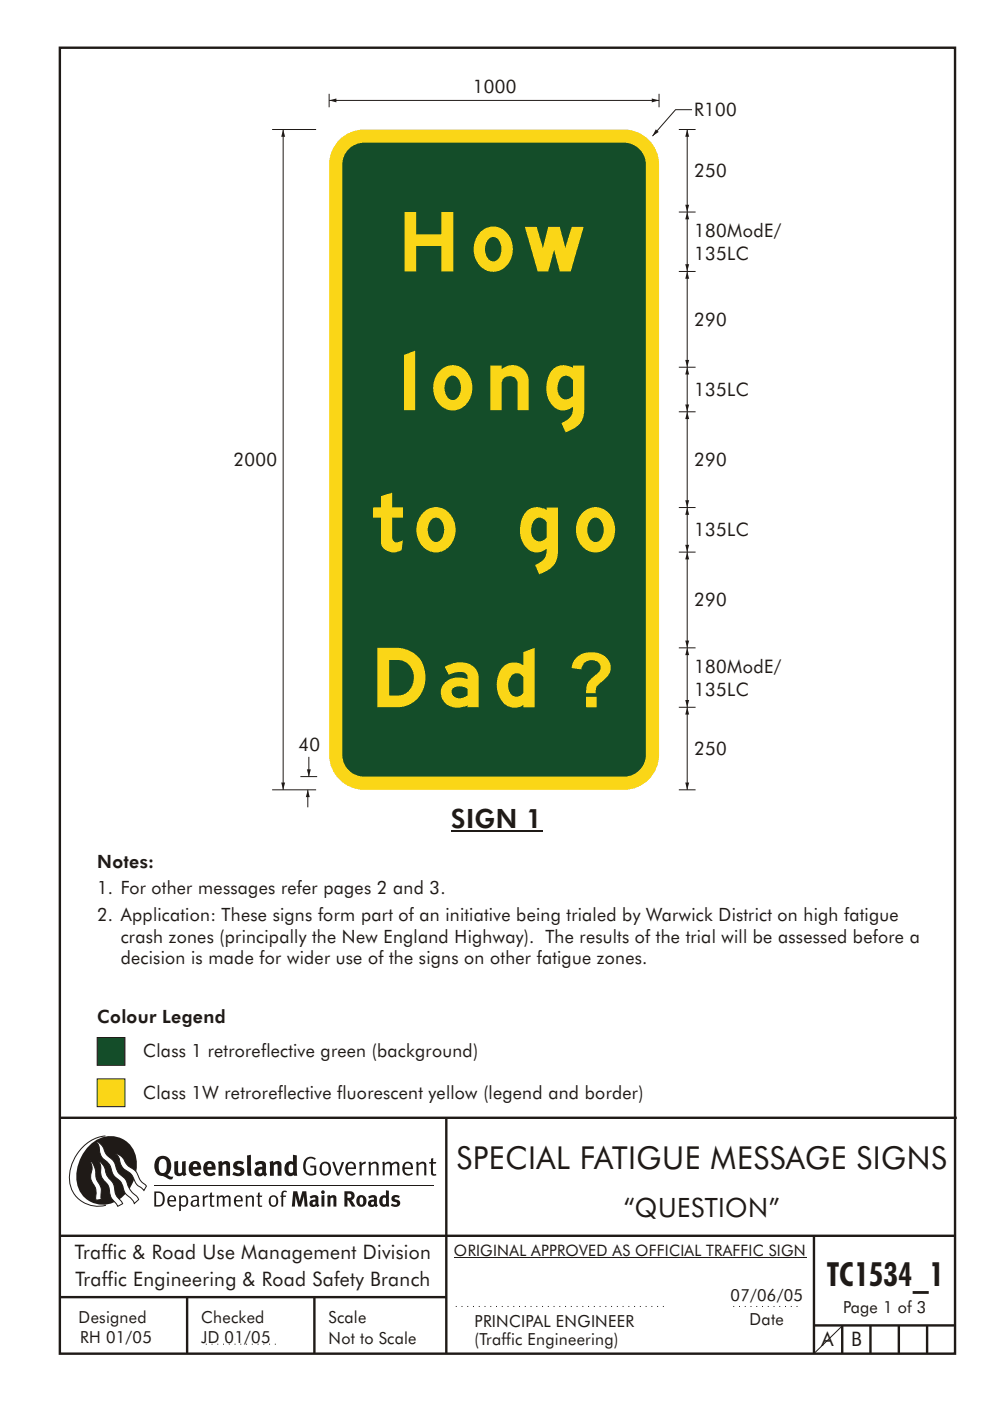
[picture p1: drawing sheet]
<svg xmlns="http://www.w3.org/2000/svg" width="210mm" height="297mm" viewBox="0 0 210 297" stroke-linecap="round" stroke-linejoin="round" font-family="sans-serif">
<g fill="none" stroke="#1f1a17" stroke-width=".51">
<path d="M12.7 10.1h189.9v276.9h-189.9zM12.7 237h190.3M94.7 236.9v50.1M12.7 262h190M12.7 275h82M39.7 275v12M66.7 275v12M172.7 262v25M172.7 281h30M178.7 281v6M184.7 281v6M190.7 281v6"/>
<path d="M196.7 281v6"/>
</g>
<path d="M96.7 277h45M155.6 277h14M43.7 285h15" fill="none" stroke="#1f1a17" stroke-width=".21" stroke-dasharray=".2 1" stroke-linecap="butt"/>
<path d="M96.3 266.7h74.7" fill="none" stroke="#1f1a17" stroke-width=".21"/>
<g fill="#1f1a17">
<path d="M64.9 245.6a1.61 1.61 0 0 1 2.1 0l-.2 .3a1.17 1.17 0 0 0-1.4-.2 1.17 1.17 0 0 0-.6 1.3 1.42 1.42 0 0 0 1.2 1.9l.7-.2v-1.2h-.8l-.1-.4h1.3v1.9a1.82 1.82 0 0 1-2.2-.1 1.82 1.82 0 0 1-.6-2.1l.2-.7z" fill-rule="evenodd"/>
<path d="M68.2 246.5a1.77 1.77 0 0 0 .4 2.7 1.39 1.39 0 0 0 1.4-.5 1.39 1.39 0 0 0 .2-1.5 1.19 1.19 0 0 0-2-.7zM68.5 246.8a.83 .83 0 0 1 1 .1 .83 .83 0 0 1 .2 1 .75 .75 0 0 1-.6 1 .75 .75 0 0 1-.8-.8v-.9z" fill-rule="evenodd"/>
<path d="M70.5 246.4l.4-.1 .8 2.4 .8-2.3h.5l-1.1 2.8h-.4z" fill-rule="evenodd"/>
<path d="M73.6 246.7a1.74 1.74 0 0 0 .5 2.5h.9l.5-.3-.2-.3a.89 .89 0 0 1-1.1 .2 .89 .89 0 0 1-.4-.9h1.7a1.15 1.15 0 0 0-.4-1.4 1.15 1.15 0 0 0-1.5 .2zM74 246.9a.67 .67 0 0 1 .8-.2 .67 .67 0 0 1 .3 .8h-1.3z" fill-rule="evenodd"/>
<path d="M76.2 246.4l.4-.1 .1 .4 .5-.4h.5l-.2 .5a.61 .61 0 0 0-.8 .6v1.8h-.4z" fill-rule="evenodd"/>
<path d="M78.1 246.4l.5-.1 .1 .4a.89 .89 0 0 1 .9-.4 .89 .89 0 0 1 .7 .7v2.2h-.4v-2.2l-.1-.2-.3-.1-.8 .4v2.1h-.4z" fill-rule="evenodd"/>
<path d="M81.1 246.4l.4-.1 .1 .4a.83 .83 0 0 1 .8-.4 .83 .83 0 0 1 .7 .5 .86 .86 0 0 1 .9-.5 .86 .86 0 0 1 .7 .7v2.2h-.4l-.1-2.3a.5 .5 0 0 0-.8 0l-.2 .2v2.1h-.5v-2.2l-.4-.3-.7 .4v2.1h-.4z" fill-rule="evenodd"/>
<path d="M85.7 246.7a1.74 1.74 0 0 0 .5 2.5h.9l.5-.3-.2-.3a.89 .89 0 0 1-1.1 .2 .89 .89 0 0 1-.4-.9h1.7a1.15 1.15 0 0 0-.5-1.4 1.15 1.15 0 0 0-1.4 .2zM86 246.9a.67 .67 0 0 1 .9-.2 .67 .67 0 0 1 .3 .8h-1.3z" fill-rule="evenodd"/>
<path d="M88.3 246.4l.4-.1 .1 .4a.89 .89 0 0 1 .9-.4 .89 .89 0 0 1 .8 .7v2.2h-.5v-2.2l-.1-.2-.3-.1-.8 .4v2.1h-.4z" fill-rule="evenodd"/>
<path d="M91.5 245.6l.4-.1v.9h.7l-.2 .3h-.5v2.1l.1 .1h.5l.1 .3a.71 .71 0 0 1-1.2-.6v-1.9h-.3v-.3h.3z" fill-rule="evenodd"/>
<path d="M37 246.3l.8-.2v2a.46 .46 0 0 0 .2 .6 .46 .46 0 0 0 .6-.2v-2.2l.8-.2v2.4l.2 .5-.6 .4-.2-.3a1.03 1.03 0 0 1-1.2 .2 1.03 1.03 0 0 1-.6-1z" fill-rule="evenodd"/>
<path d="M40.4 246.6a1.64 1.64 0 0 0 0 2.3 1.64 1.64 0 0 0 2.3 .1l-.4-.5a.78 .78 0 0 1-.9 .3 .78 .78 0 0 1-.5-.8h1.8a1.37 1.37 0 0 0-.6-1.6 1.37 1.37 0 0 0-1.7 .2zM41.1 246.9a.48 .48 0 0 1 .6-.1 .48 .48 0 0 1 .2 .6h-1z" fill-rule="evenodd"/>
<path d="M43.5 246.6a1.65 1.65 0 0 0-.2 2 1.65 1.65 0 0 0 1.9 .7l.5-.3-.3-.5a.78 .78 0 0 1-.9 .3 .78 .78 0 0 1-.5-.8h1.8a1.37 1.37 0 0 0-.6-1.6 1.37 1.37 0 0 0-1.7 .2zM44.1 246.9a.48 .48 0 0 1 .6-.1 .48 .48 0 0 1 .2 .6h-.9z" fill-rule="evenodd"/>
<path d="M46.3 246.3l.7-.2 .1 .4a.95 .95 0 0 1 1-.3 .95 .95 0 0 1 .7 .8v2.3h-.8v-2.3l-.3-.2-.5 .3v2.2h-.8z" fill-rule="evenodd"/>
<path d="M49.7 246.5a1.73 1.73 0 0 1 2-.1l-.2 .6-.6-.2a.42 .42 0 0 0-.6 .2l.2 .3a1.23 1.23 0 0 1 1.4 1 1.47 1.47 0 0 1-2.3 .9l-.3-.2 .3-.6 .7 .4a.47 .47 0 0 0 .7-.4 .87 .87 0 0 0-1-.5l-.4-.2-.1-.4z" fill-rule="evenodd"/>
<path d="M54.1 246.6l.3 .6 .3-.2a.62 .62 0 0 1 .9 0l.1 .4a1.21 1.21 0 0 0-1.4 .3 1.21 1.21 0 0 0-.1 1.3 1.19 1.19 0 0 0 1.6 .1l.5 .3 .4-.4-.3-.4v-1.4a.96 .96 0 0 0-1.3-1zM55 248l.6-.1v.7a.43 .43 0 0 1-.6 .1 .43 .43 0 0 1 0-.7z" fill-rule="evenodd"/>
<path d="M57.2 246.3l.7-.2 .1 .4a.95 .95 0 0 1 1-.3 .95 .95 0 0 1 .7 .8v2.3h-.8v-2.3l-.2-.2-.6 .3v2.2h-.8z" fill-rule="evenodd"/>
<path d="M62.2 244.8v1.5a1.29 1.29 0 0 0-1.4 .2 1.29 1.29 0 0 0-.5 1.3 1.24 1.24 0 0 0 .6 1.4 1.24 1.24 0 0 0 1.4-.1l.1 .2h.7l-.1-4.3zM61.5 246.9l.4-.1 .3 .2v1.5l-.3 .1a.48 .48 0 0 1-.6-.4 1.52 1.52 0 0 1 .2-1.3z" fill-rule="evenodd"/>
<path d="M52.4 245l.8-.2 .2 4.5h-.8l-.1-.2z" fill-rule="evenodd"/>
</g>
<path d="M22.4 240.8a9 9 0 0 0-7.4 10.9 6.2 6.2 0 0 0 7.5 3.8M32.7 251.4h59.4" fill="none" stroke="#1f1a17" stroke-width=".21"/>
<path d="M19.1 242.7a5.7 5.7 0 0 1 6.5-1.4 5.7 5.7 0 0 1 3.4 5.7 8.6 8.6 0 0 1-6.2 8.3 5.7 5.7 0 0 1-6.5-7 9.9 9.9 0 0 1 2.8-5.6z" fill-rule="evenodd" fill="#1f1a17"/>
<path d="M24.5 244.5a3.1 3.1 0 0 1 2.3 2.2l.7 .7a3.2 3.2 0 0 1 2 2.4l.4 .6 1.2 1.1-.6 .9-.2-.3a3.5 3.5 0 0 1-1.9-2.1 3.8 3.8 0 0 0-2.1-2.1 3.5 3.5 0 0 1-1-2.3zM20.4 241.9a3.4 3.4 0 0 1 1.9 2.5l.7 .8a3.3 3.3 0 0 1 1.7 2.6 4.4 4.4 0 0 0 1.7 2l.3 .3a6.1 6.1 0 0 0 2.5 3.7l.2 .5-.9 .9a6.1 6.1 0 0 0-1.9-2.2l-.4-.8a3.6 3.6 0 0 0-1.9-2.8l-.6-1a3.6 3.6 0 0 0-1.9-2.8 3.7 3.7 0 0 1-.8-2.4zM21 246.1a3.4 3.4 0 0 1 1.5 2.8l.6 .9a3.8 3.8 0 0 1 1.4 3.1l.3 .7 1.2 1.6-1 .6-.5-.8a3.2 3.2 0 0 1-1.3-2.8 4.3 4.3 0 0 0-1.4-2.2 4.7 4.7 0 0 1-.5-2.9zM19.2 246.1a5.1 5.1 0 0 1 1.2 3.7l.3 .7a3.1 3.1 0 0 1 .7 3l.1 .8-1.1 .2-.1-.8a3.5 3.5 0 0 0-.9-3.2 3.6 3.6 0 0 1 .1-2.6z" fill-rule="evenodd" fill="#fff" stroke="#1f1a17" stroke-width=".21"/>
<g fill="#1f1a17">
<path d="M33.4 245.5a2.51 2.51 0 0 0 .4 3.7l.8 .1a2.78 2.78 0 0 0 2 .7l.2-.5h-.6l-.7-.4a2.56 2.56 0 0 0 0-3.8 1.83 1.83 0 0 0-2.1 .2zM34 245.9a.87 .87 0 0 1 1 0 .87 .87 0 0 1 .4 .9v.4a1.17 1.17 0 0 1-.9 1.5l-.3-.1a2.38 2.38 0 0 1-.2-2.7z" fill-rule="evenodd"/>
<path d="M33.1 252.9v2.6a1.12 1.12 0 0 0 1.2-.3 1.12 1.12 0 0 0 .2-1.2l-.1-.5-.3-.4zM32.7 252.6h1.1a1.67 1.67 0 0 1 1.2 1.7 1.67 1.67 0 0 1-1.3 1.5h-1zM36.1 253.9l-.2 .5h1.1a.55 .55 0 0 0-.3-.6 .55 .55 0 0 0-.6 .1zM35.8 253.8a.95 .95 0 0 1 1.2-.2 .95 .95 0 0 1 .4 1.1h-1.5a.72 .72 0 0 0 .4 .8 .72 .72 0 0 0 .9-.2l.1 .3a1.15 1.15 0 0 1-1.5 0 1.15 1.15 0 0 1-.2-1.5zM38.4 254.1v1.2a.7 .7 0 0 0 .9 .1 .7 .7 0 0 0 .2-.9 .61 .61 0 0 0-.4-.7 .61 .61 0 0 0-.7 .3zM38 253.5l.3-.1 .1 .4a.95 .95 0 0 1 1.2-.2 .95 .95 0 0 1 .3 1.2 .92 .92 0 0 1-.5 1 .92 .92 0 0 1-1-.2v1.1l-.4 .1zM40.9 254.8a.5 .5 0 0 0 .2 .8 .5 .5 0 0 0 .7-.4v-.6zM40.5 253.7a1 1 0 0 1 1.7 .3v1.4l.2 .2-.2 .3-.3-.3a.78 .78 0 0 1-1.4-.1 .78 .78 0 0 1 .8-1.1h.5a.58 .58 0 0 0-.3-.7 .58 .58 0 0 0-.7 .3zM43 253.5l.3-.1 .1 .4 .3-.3 .5-.1-.2 .4a.52 .52 0 0 0-.6 .6v1.4h-.4zM44.6 252.9l.4-.1-.1 .7h.6l-.1 .3h-.5v1.5a.35 .35 0 0 0 .6 .3v.2a.57 .57 0 0 1-.6 .1 .57 .57 0 0 1-.3-.5v-1.6h-.3v-.3h.3zM45.9 253.5l.4-.1 .1 .4 .2-.2a.64 .64 0 0 1 1 .2 .7 .7 0 0 1 .8-.4 .7 .7 0 0 1 .5 .7v1.7h-.3v-1.7l-.3-.3-.7 .3v1.7h-.3v-1.6a.38 .38 0 0 0-.3-.5 .38 .38 0 0 0-.5 .2l-.1 .2v1.7h-.4zM50.2 253.9l-.2 .5h1.1a.55 .55 0 0 0-.2-.6 .55 .55 0 0 0-.7 .1zM49.9 253.8a.95 .95 0 0 1 1.2-.2 .95 .95 0 0 1 .4 1.1h-1.5a.72 .72 0 0 0 .4 .8 .72 .72 0 0 0 .9-.2l.1 .3a1.15 1.15 0 0 1-1.5 0 1.15 1.15 0 0 1-.2-1.5zM52.1 253.5l.3-.1 .1 .4a.72 .72 0 0 1 .8-.4 .72 .72 0 0 1 .6 .7v1.7h-.4v-1.6a.45 .45 0 0 0-.3-.5 .45 .45 0 0 0-.5 .3l-.2 .1v1.7h-.3zM54.7 252.9l.4-.1v.7h.6l-.1 .3h-.5v1.5a.35 .35 0 0 0 .5 .3v.2a.57 .57 0 0 1-.6 .1 .57 .57 0 0 1-.3-.5v-1.6h-.3v-.3h.3zM57.6 253.9l-.2 .7a.65 .65 0 0 0 .3 .8 .65 .65 0 0 0 .8-.2l.1-.1a.93 .93 0 0 0-.7-1.4zM57.3 253.7a1.12 1.12 0 0 1 1.4 .1 1.12 1.12 0 0 1 .3 1.4 1.01 1.01 0 0 1-1.3 .6 1.01 1.01 0 0 1-.7-1.2zM59.9 252.6l.5-.2 .5 .2-.1 .2-.4-.1-.3 .2v.6h.6l-.1 .3h-.5v2h-.4v-2h-.2v-.3h.2zM62.2 252.6l-.3 3.2h.7l.1-2.3 .6 2.3h.6l.6-2.3 .1 2.3h.7l-.3-3.2h-.9l-.5 2.1-.5-2.1zM65.7 253.7l.3 .5a.51 .51 0 0 1 .5-.4 .51 .51 0 0 1 .4 .4v.1a.88 .88 0 0 0-1.1 .4 .88 .88 0 0 0 .2 1.1 .9 .9 0 0 0 1.1-.2l.3 .3 .4-.3-.2-.3v-1.1a.87 .87 0 0 0-.5-.8 .87 .87 0 0 0-1 .1zM66.4 254.8h.5v.5l-.1 .1h-.3l-.2-.1zM68.2 253.5v2.3h.6v-2.4zM68.1 252.8a.4 .4 0 0 0 .8 0 .4 .4 0 0 0-.8 0zM69.4 253.5l.1 2.3h.6v-1.7a.33 .33 0 0 1 .4-.2 .33 .33 0 0 1 .3 .4v1.5h.6v-1.7a.75 .75 0 0 0-.6-.7 .75 .75 0 0 0-.8 .3v-.3zM73.1 252.6v3.2h.6v-1.3l.3 .2 .7 1.1h.7l-.9-1.4a.94 .94 0 0 0 .7-1 .94 .94 0 0 0-.9-.8zM73.7 253.1a.51 .51 0 0 1 .8 .1 .51 .51 0 0 1-.2 .7l-.6 .1zM75.9 253.7a1.19 1.19 0 0 0-.1 1.7 1.19 1.19 0 0 0 1.8 0 1.19 1.19 0 0 0-.1-1.6 1.19 1.19 0 0 0-1.6-.1zM76.5 253.9l.2-.1a.99 .99 0 0 1 0 1.6 1.06 1.06 0 0 1-.2-1.5zM78.1 253.7l.3 .5a.51 .51 0 0 1 .5-.4 .51 .51 0 0 1 .5 .4v.1a.88 .88 0 0 0-1.2 .4 .88 .88 0 0 0 .2 1.1 .9 .9 0 0 0 1.1-.2l.3 .3 .4-.3-.2-.3v-1.1a.87 .87 0 0 0-.5-.8 .87 .87 0 0 0-1 .1zM78.9 254.8h.4v.5l-.1 .1h-.3l-.1-.1zM81.9 252.4v1.1a1.2 1.2 0 0 0-1.4 .6 1.2 1.2 0 0 0 .2 1.4l.5 .4 .8-.2v.1h.6l-.1-3.3zM81.4 253.9l.5 .2-.1 1.2a.46 .46 0 0 1-.5-.1 .46 .46 0 0 1-.1-.5zM83.3 253.6a.79 .79 0 0 0-.1 .9 .79 .79 0 0 0 .9 .4 .33 .33 0 0 1 0 .5 .33 .33 0 0 1-.5 0l-.4-.2-.3 .4a1.15 1.15 0 0 0 1.2 .3 1.15 1.15 0 0 0 .8-1 1.49 1.49 0 0 0-1.2-.8 .4 .4 0 0 1 .3-.3 .4 .4 0 0 1 .4 .1l.2 .1 .2-.4a1.47 1.47 0 0 0-1.5 0z" fill-rule="evenodd"/>
</g>
<path d="M20.6 228.7h5.9v5.9h-5.9z" fill-rule="evenodd" fill="#fad617" stroke="#1f1a17" stroke-width=".21"/>
<path d="M20.6 220h5.9v5.9h-5.9z" fill-rule="evenodd" fill="#144d29" stroke="#1f1a17" stroke-width=".21"/>
<path d="M69.8 21.3h70" fill="none" stroke="#1f1a17" stroke-width=".21"/>
<g fill="#1f1a17">
<path d="M138.3 20.9l1.5 .4-1.5 .4 1.5-.4-1.5 .4z" fill-rule="evenodd"/>
<path d="M69.8 21.3l1.6-.4v.8z" fill-rule="evenodd"/>
</g>
<path d="M69.8 19.9v2.8M139.8 19.9v2.8M145.8 150v17.5" fill="none" stroke="#1f1a17" stroke-width=".21"/>
<g fill="#1f1a17">
<path d="M145.4 165.9h.8l-.4 1.6z" fill-rule="evenodd"/>
<path d="M145.8 150l.4 1.5h-.8z" fill-rule="evenodd"/>
</g>
<path d="M144 150h3.6M144 167.5h3.6" fill="none" stroke="#1f1a17" stroke-width=".21"/>
<path d="M71.7 30a7.4 7.4 0 0 1 5.6-2.5h55.1a7.4 7.4 0 0 1 7.4 7.4v125.1a7.4 7.4 0 0 1-7.4 7.5h-55.1a7.4 7.4 0 0 1-7.5-7.5v-125.1a7.4 7.4 0 0 1 1.9-4.9z" fill-rule="evenodd" fill="#fad617"/>
<path d="M73.7 31.9a4.6 4.6 0 0 1 3.6-1.6h55.1a4.6 4.6 0 0 1 4.6 4.6v125.1a4.6 4.6 0 0 1-4.6 4.7h-55.1a4.6 4.6 0 0 1-4.7-4.7v-125.1a4.6 4.6 0 0 1 1.1-3z" fill-rule="evenodd" fill="#144d29"/>
<path d="M145.8 137.4v12.6" fill="none" stroke="#1f1a17" stroke-width=".21"/>
<g fill="#1f1a17">
<path d="M145.4 148.4h.8l-.4 1.6z" fill-rule="evenodd"/>
<path d="M145.8 137.4l.4 1.5h-.8z" fill-rule="evenodd"/>
</g>
<path d="M145.8 117.1v20.3M144 137.4h3.6" fill="none" stroke="#1f1a17" stroke-width=".21"/>
<g fill="#1f1a17">
<path d="M145.4 135.8h.8l-.4 1.6z" fill-rule="evenodd"/>
<path d="M145.8 117.1l.4 1.5h-.8z" fill-rule="evenodd"/>
</g>
<path d="M145.8 27.5v17.5" fill="none" stroke="#1f1a17" stroke-width=".21"/>
<g fill="#1f1a17">
<path d="M145.4 43.4h.8l-.4 1.6z" fill-rule="evenodd"/>
<path d="M145.8 27.5l.4 1.5h-.8z" fill-rule="evenodd"/>
</g>
<path d="M144 27.5h3.6M144 45h3.6M144 57.6h3.6M145.8 45v12.6" fill="none" stroke="#1f1a17" stroke-width=".21"/>
<g fill="#1f1a17">
<path d="M145.4 56h.8l-.4 1.6z" fill-rule="evenodd"/>
<path d="M145.8 45l.4 1.5h-.8z" fill-rule="evenodd"/>
</g>
<path d="M144 117.1h3.6M145.8 107.6v9.5" fill="none" stroke="#1f1a17" stroke-width=".21"/>
<g fill="#1f1a17">
<path d="M145.4 115.5h.8l-.4 1.6z" fill-rule="evenodd"/>
<path d="M145.8 107.6l.4 1.6h-.8z" fill-rule="evenodd"/>
</g>
<path d="M145.8 87.3v20.3M144 107.6h3.6" fill="none" stroke="#1f1a17" stroke-width=".21"/>
<g fill="#1f1a17">
<path d="M145.4 106.1h.8l-.4 1.5z" fill-rule="evenodd"/>
<path d="M145.8 87.3l.4 1.6h-.8z" fill-rule="evenodd"/>
</g>
<path d="M145.8 77.9v9.4M144 87.3h3.6" fill="none" stroke="#1f1a17" stroke-width=".21"/>
<g fill="#1f1a17">
<path d="M145.4 85.8h.8l-.4 1.5z" fill-rule="evenodd"/>
<path d="M145.8 77.9l.4 1.5h-.8z" fill-rule="evenodd"/>
</g>
<path d="M145.8 57.6v20.3M144 77.9h3.6" fill="none" stroke="#1f1a17" stroke-width=".21"/>
<g fill="#1f1a17">
<path d="M145.4 76.3h.8l-.4 1.6z" fill-rule="evenodd"/>
<path d="M145.8 57.6l.4 1.5h-.8z" fill-rule="evenodd"/>
</g>
<path d="M146.8 23.3h-3.5l-4.9 5.6" fill="none" stroke="#1f1a17" stroke-width=".21"/>
<path d="M139.1 27.4l.7 .6-1.4 .9 1.4-.9-1.4 .9z" fill-rule="evenodd" fill="#1f1a17"/>
<path d="M65.5 160.5v4.2" fill="none" stroke="#1f1a17" stroke-width=".21"/>
<path d="M65.1 163.1h.8l-.4 1.6 .4-1.6-.4 1.6z" fill-rule="evenodd" fill="#1f1a17"/>
<path d="M65.3 167.5v3.7" fill="none" stroke="#1f1a17" stroke-width=".21"/>
<path d="M65.3 167.5l.4 1.5h-.8z" fill-rule="evenodd" fill="#1f1a17"/>
<path d="M60.1 27.5v140M57.7 167.5h9.4M63.7 164.7h3.6" fill="none" stroke="#1f1a17" stroke-width=".21"/>
<g fill="#1f1a17">
<path d="M59.7 165.9h.8l-.4 1.6z" fill-rule="evenodd"/>
<path d="M60.1 27.5l.4 1.5h-.8z" fill-rule="evenodd"/>
</g>
<path d="M57.7 27.5h9.4M178.7 281.1l-6 5.9" fill="none" stroke="#1f1a17" stroke-width=".21"/>
<path d="M95.7 176.3h19.4" fill="none" stroke="#1f1a17" stroke-width=".26"/>
<text font-size="16.2" fill="#fad617" x="120.5" y="150">?</text>
<g font-size="12.6" fill="#fad617">
<text x="85.8" y="57.6">How</text>
<text x="85.7" y="87">long</text>
<text x="79.2" y="117.1">to</text>
<text x="110.3" y="117.1">go</text>
<text x="80.1" y="150">Dad</text>
</g>
<text font-size="7.1" fill="#1f1a17" x="175.4" y="272.6">TC1534_1</text>
<text font-size="6.7" fill="#1f1a17" x="96.9" y="247.8">SPECIAL FATIGUE MESSAGE SIGNS</text>
<g font-size="5.6" fill="#1f1a17">
<text x="95.7" y="175.6">SIGN 1</text>
<text x="132.3" y="258">“QUESTION”</text>
</g>
<g font-size="4.2" fill="#1f1a17">
<text x="15.9" y="267">Traffic &amp; Road Use Management Division</text>
<text x="16" y="272.6">Traffic Engineering &amp; Road Safety Branch</text>
<text x="174.3" y="285.4">A</text>
<text x="180.6" y="285.4">B</text>
</g>
<g font-size="4" fill="#1f1a17">
<text x="100.3" y="19.8">1000</text>
<text x="147.3" y="24.7">R100</text>
<text x="147.3" y="37.6">250</text>
<text x="147.3" y="50.3">180ModE/</text>
<text x="147.3" y="55.1">135LC</text>
<text x="147.3" y="69.1">290</text>
<text x="147.3" y="84">135LC</text>
<text x="49.6" y="98.8">2000</text>
<text x="147.3" y="98.8">290</text>
<text x="147.3" y="113.7">135LC</text>
<text x="147.3" y="128.6">290</text>
<text x="147.3" y="142.7">180ModE/</text>
<text x="147.3" y="147.5">135LC</text>
<text x="63.3" y="159.2">40</text>
<text x="147.3" y="160.1">250</text>
</g>
<g font-size="3.9" fill="#1f1a17">
<text x="20.6" y="184">Notes:</text>
<text x="20.6" y="189.6">1. For other messages refer pages 2 and 3.</text>
<text x="20.6" y="195.2">2. Application: These signs form part of an initiative being trialed by Warwick District on high fatigue</text>
<text x="25.6" y="199.8">crash zones (principally the New England Highway). The results of the trial will be assessed before a</text>
<text x="25.6" y="204.5">decision is made for wider use of the signs on other fatigue zones.</text>
<text x="20.6" y="216.9">Colour Legend</text>
<text x="30.4" y="224.2">Class 1 retroreflective green (background)</text>
<text x="30.4" y="232.9">Class 1W retroreflective fluorescent yellow (legend and border)</text>
</g>
<g font-size="3.5" fill="#1f1a17">
<text x="155" y="275.9">07/06/05</text>
<text x="16.7" y="280.5">Designed</text>
<text x="42.7" y="280.5">Checked</text>
<text x="69.7" y="280.5">Scale</text>
<text x="100.7" y="281.4">PRINCIPAL ENGINEER</text>
<text x="159" y="281">Date</text>
<text x="178.9" y="278.5">Page 1 of 3</text>
<text x="17" y="284.8">RH 01/05</text>
<text x="42.7" y="284.8">JD 01/05</text>
<text x="69.7" y="285">Not to Scale</text>
<text x="100.7" y="285.1">(Traffic Engineering)</text>
</g>
<text font-size="3.4" fill="#1f1a17" x="96.3" y="266.3">ORIGINAL APPROVED AS OFFICIAL TRAFFIC SIGN</text>
</svg>
